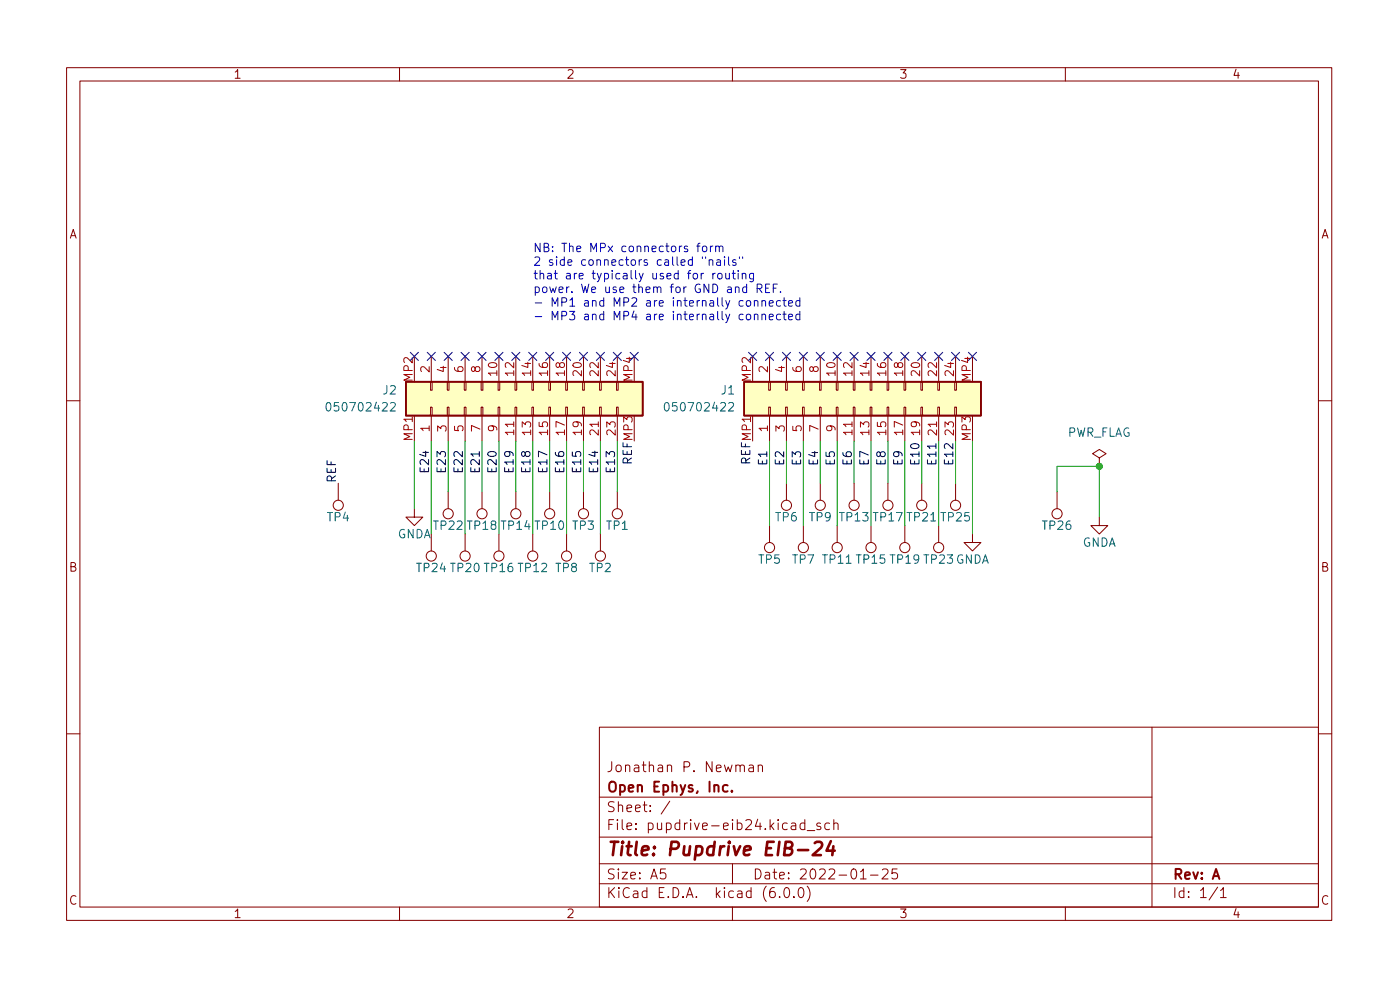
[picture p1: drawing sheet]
<svg xmlns="http://www.w3.org/2000/svg" width="210mm" height="148mm" viewBox="0 0 210 148" stroke-linecap="round" stroke-linejoin="round" font-family="sans-serif">
<g fill="none" stroke="#840000" stroke-width=".15">
<path d="M10 10.2h190v128h-190zM12 12.2h186v124h-186zM60 10.2v2M110 10.2v2M160 10.2v2M62.2 53.5v3.8M64.6 57.3h.3v1.3h-.3zM64.8 53.5v3.8M67.2 57.3h.2v1.3h-.2zM67.3 53.5v3.8M69.7 57.3h.3v1.3h-.3zM69.8 53.5v3.8"/>
<path d="M72.3 57.3h.2v1.3h-.2zM72.4 53.5v3.8M74.8 57.3h.3v1.3h-.3zM74.9 53.5v3.8M77.3 57.3h.3v1.3h-.3zM77.5 53.5v3.8M79.9 57.3h.2v1.3h-.2zM80 53.5v3.8M82.4 57.3h.3v1.3h-.3zM82.5 53.5v3.8M85 57.3h.2v1.3h-.2zM85.1 53.5v3.8"/>
<path d="M87.5 57.3h.3v1.3h-.3zM87.6 53.5v3.8M90 57.3h.3v1.3h-.3zM90.2 53.5v3.8M92.6 57.3h.2v1.3h-.2zM92.7 53.5v3.8M95.2 53.5v3.8M113 53.5v3.8M115.4 57.3h.3v1.3h-.3zM115.6 53.5v3.8M118 57.3h.2v1.3h-.2zM118.1 53.5v3.8"/>
<path d="M120.5 57.3h.3v1.3h-.3zM120.6 53.5v3.8M123.1 57.3h.2v1.3h-.2zM123.2 53.5v3.8M125.6 57.3h.3v1.3h-.3zM125.7 53.5v3.8M128.1 57.3h.3v1.3h-.3zM128.3 53.5v3.8M130.7 57.3h.2v1.3h-.2zM130.8 53.5v3.8M133.2 57.3h.3v1.3h-.3zM133.3 53.5v3.8"/>
<path d="M135.8 57.3h.2v1.3h-.2zM135.9 53.5v3.8M138.3 57.3h.3v1.3h-.3zM138.4 53.5v3.8M140.8 57.3h.3v1.3h-.3zM141 53.5v3.8M143.4 57.3h.2v1.3h-.2zM143.5 53.5v3.8M146 53.5v3.8M10 60.2h2M50.8 72.6v2.5M62.2 76.4v1.2h-1.2l1.2 1.3 1.3-1.3h-1.3"/>
<path d="M62.2 62.4v3.8M64.6 61.1h.3v1.3h-.3zM64.8 62.4v3.8M67.2 61.1h.2v1.3h-.2zM67.3 62.4v3.8M67.3 73.8v2.6M69.7 61.1h.3v1.3h-.3zM69.8 62.4v3.8M72.3 61.1h.2v1.3h-.2zM72.4 62.4v3.8M72.4 73.8v2.6M74.8 61.1h.3v1.3h-.3z"/>
<path d="M74.9 62.4v3.8M77.3 61.1h.3v1.3h-.3zM77.5 62.4v3.8M77.5 73.8v2.6M79.9 61.1h.2v1.3h-.2zM80 62.4v3.8M82.4 61.1h.3v1.3h-.3zM82.5 62.4v3.8M82.5 73.8v2.6M85 61.1h.2v1.3h-.2zM85.1 62.4v3.8M87.5 61.1h.3v1.3h-.3z"/>
<path d="M87.6 62.4v3.8M87.6 73.8v2.6M90 61.1h.3v1.3h-.3zM90.2 62.4v3.8M92.6 61.1h.2v1.3h-.2zM92.7 62.4v3.8M92.7 73.8v2.6M95.2 62.4v3.8M113 62.4v3.8M115.4 61.1h.3v1.3h-.3zM115.6 62.4v3.8M115.6 78.9v2.5"/>
<path d="M118 61.1h.2v1.3h-.2zM118.1 62.4v3.8M118.1 72.6v2.5M120.5 61.1h.3v1.3h-.3zM120.6 62.4v3.8M120.6 78.9v2.5M123.1 61.1h.2v1.3h-.2zM123.2 62.4v3.8M123.2 72.6v2.5M125.6 61.1h.3v1.3h-.3zM125.7 62.4v3.8M125.7 78.9v2.5"/>
<path d="M128.1 61.1h.3v1.3h-.3zM128.3 62.4v3.8M128.3 72.6v2.5M130.7 61.1h.2v1.3h-.2zM130.8 62.4v3.8M130.8 78.9v2.5M133.2 61.1h.3v1.3h-.3zM133.3 62.4v3.8M133.3 72.6v2.5M135.8 61.1h.2v1.3h-.2zM135.9 62.4v3.8M135.9 78.9v2.5"/>
<path d="M138.3 61.1h.3v1.3h-.3zM138.4 62.4v3.8M138.4 72.6v2.5M140.8 61.1h.3v1.3h-.3zM141 62.4v3.8M141 78.9v2.5M143.4 61.1h.2v1.3h-.2zM143.5 62.4v3.8M143.5 72.6v2.5M146 62.4v3.8M158.7 73.8v2.6M165.1 68.7l-1-.6 1-.6 1 .6-1 .6v1.3"/>
<path d="M165.1 70h.1M165.1 77.6v1.3h-1.3l1.3 1.3 1.3-1.3h-1.3M198 60.2h2M64.8 80.2v2.5M69.8 80.2v2.5M74.9 80.2v2.5M80 80.2v2.5M85.1 80.2v2.5M90.2 80.2v2.5M146 80.2v1.2h-1.2l1.2 1.3 1.3-1.3h-1.3M10 110.2h2M90 119.7h83"/>
<path d="M90 109.2h108v27h-108zM111.2 115.1l.2-.3 .3 .1 .1 .9M112.5 114.9h.6l.1 .9M113.2 115.2l-.5 .1a.29 .29 0 0 0-.3 .3 .29 .29 0 0 0 .3 .2h.5M113.9 115a.37 .37 0 0 1 .6 .1v.7M113.9 114.8v1M173 109.2v27M198 110.2h2M60 136.2v2M90 132.7h108M90 129.7h108M90 125.7h83"/>
<path d="M99.9 130.4h-.7v.8l.2-.2 .5 .1 .1 .2-.1 .5-.2 .1h-.3l-.2-.1M100.6 120.3l-1.3 1.9M110 136.2v2M110 129.7v3M117.1 134.6v.1M117.9 133.3l.3-.1a.94 .94 0 0 1 0 1.5h-.1a1 1 0 0 1-.2-1.4zM119.2 134.6v.1M120.1 133.3l.3-.1a.94 .94 0 0 1 0 1.5h-.2a1 1 0 0 1-.1-1.4zM120.9 123.6l-.5-.1-.2 .3v.5l.1 .2h.6M120.9 123v1.5M121.2 133a1.72 1.72 0 0 1 0 2.3M121.2 124.7h1.2"/>
<path d="M123.2 123.6l-.3-.1-.2 .3v.2l.5 .1v.4h-.5M124.6 123.6l-.4-.1-.3 .3v.5l.1 .2h.6M125.2 123.7a.37 .37 0 0 1 .7 .1v.7M125.2 123v1.5M129.2 131.9h.9M130.7 131.4h1.2M132.5 130.6l.2-.2 .5 .1a.41 .41 0 0 1 .1 .6l-.9 .8h1M134.7 130.4h-.7l-.1 .8 .3-.2 .5 .1 .1 .2-.1 .5-.2 .1h-.3l-.3-.1M160 136.2v2M182.9 133.2l-1.3 1.9M183.3 133.7l.4-.5v1.5M183.3 134.7h.9"/>
<circle cx="50.8" cy="75.9" r=".76"/>
<circle cx="67.3" cy="77.1" r=".76"/>
<circle cx="72.4" cy="77.1" r=".76"/>
<circle cx="77.5" cy="77.1" r=".76"/>
<circle cx="82.5" cy="77.1" r=".76"/>
<circle cx="87.6" cy="77.1" r=".76"/>
<circle cx="92.7" cy="77.1" r=".76"/>
<circle cx="118.1" cy="75.9" r=".76"/>
<circle cx="123.2" cy="75.9" r=".76"/>
<circle cx="128.3" cy="75.9" r=".76"/>
<circle cx="133.3" cy="75.9" r=".76"/>
<circle cx="138.4" cy="75.9" r=".76"/>
<circle cx="143.5" cy="75.9" r=".76"/>
<circle cx="158.7" cy="77.1" r=".76"/>
<circle cx="64.8" cy="83.5" r=".76"/>
<circle cx="69.8" cy="83.5" r=".76"/>
<circle cx="74.9" cy="83.5" r=".76"/>
<circle cx="80" cy="83.5" r=".76"/>
<circle cx="85.1" cy="83.5" r=".76"/>
<circle cx="90.2" cy="83.5" r=".76"/>
<circle cx="115.6" cy="82.2" r=".76"/>
<circle cx="120.6" cy="82.2" r=".76"/>
<circle cx="125.7" cy="82.2" r=".76"/>
<circle cx="130.8" cy="82.2" r=".76"/>
<circle cx="135.9" cy="82.2" r=".76"/>
<circle cx="141" cy="82.2" r=".76"/>
</g>
<path d="M119.9 127.6h1.5M122.4 126.6l.3-.2h.4a.45 .45 0 0 1 .4 .5l-.2 .3-1.3 1.2h1.3M124.8 126.3l-.7 1.4h1.3M125.2 127l-.2 1.4" fill="none" stroke="#840000" stroke-width=".4"/>
<path d="M109.3 117.9l-.5-.1-.2 .3v.5l.1 .2h.6M109.9 118.7v.1" fill="none" stroke="#840000" stroke-width=".3"/>
<g fill="#ffffc2" stroke="#ffffc2" stroke-width=".15">
<path d="M61 57.3h35.5v5.1h-35.5z"/>
<path d="M111.8 57.3h35.5v5.1h-35.5z"/>
</g>
<path d="M61 57.3h35.5v5.1h-35.5zM111.8 57.3h35.5v5.1h-35.5z" fill="none" stroke="#840000" stroke-width=".25"/>
<path d="M49.1 60.5l.2-.1a.69 .69 0 0 1 .5 .6 .69 .69 0 0 1-.3 .6l-.1 .1a.69 .69 0 0 1-.5-.5 .69 .69 0 0 1 .2-.7zM58.6 60.5l.5-.1 .2 .1 .1 .3-.8 .9h.8M99.9 60.5l.2-.1a.69 .69 0 0 1 .5 .6 .69 .69 0 0 1-.3 .6l-.1 .1a.69 .69 0 0 1-.5-.5 .69 .69 0 0 1 .2-.7zM109.4 60.5l.5-.1 .2 .1 .1 .3-.8 .9h.8" fill="none" stroke="#006464" stroke-width=".15"/>
<g fill="none" stroke="#0000c2" stroke-width=".15">
<path d="M104.6 36.9h.5M105.1 36.5l-.3 .2v1.1M105.5 38.6v.2M105.6 37l.3-.1 .3 .3v.3l-.3 .3-.3-.1-.1-.2v-.3zM106 38.6v.2M106.5 39.1l.2-.1h.3l.1 .8M106.5 39v.8M106.7 36.9v.9M107.1 36.9l-.3 .1-.1 .2M107.5 37.1l.2-.2 .3 .1v.8M107.5 36.9v.9M107.7 39h.4l.1 .8"/>
<path d="M108 37.1l.2-.2 .3 .1 .1 .8M108.2 39.3h-.4a.25 .25 0 0 0-.2 .3 .25 .25 0 0 0 .2 .2h.4M108.8 38.6v.1M108.8 39v.8M109.4 38.6v1.1l.2 .1M110.5 39h-.3l-.2 .2 .1 .1 .4 .2v.3h-.5M111.1 38.6v.2M111.5 38.6v.2M107.1 41v.9M107.4 41l-.2 .1-.1 .2M107.8 41.2l.2-.2 .4 .2v.4l-.1 .2-.3 .1-.2-.1zM109 41l.1 .8 .3 .1 .1-.1"/>
<path d="M109.5 41v.9M110 41h.4M110.1 40.6v1.1l.3 .2M110.9 40.6v.1M110.9 41v.9M111.5 41.2l.2-.2 .3 .1v.8M111.5 41v.9M112.1 43.1h-.3l-.3 .2v.4l.2 .2h.4M112.1 42.7v1.2M112.2 45.2l.3-.1 .2 .3v.3l-.2 .3-.3-.1-.1-.2v-.3zM112.2 47.2h.3l.2 .2v.4l-.2 .2h-.3l-.1-.2v-.4zM113.2 41v1.1l-.3 .2-.3-.1"/>
<path d="M113.2 41.1l-.4-.1-.2 .3v.3l.1 .2h.5M113.3 45.2l.2-.1 .3 .1v.8M113.3 47.3l.2-.1h.3v.8M113.3 45.1v.9M113.3 47.2v.8M113.7 43.3h.6l.1-.2v-.3l-.2-.1h-.5v1.2M114 43.3l.4 .6M114.4 45.2l.2-.1 .3 .1 .1 .8M114.4 47.3l.2-.1h.3l.1 .8M114.4 45.1v.9M114.4 47.2v.8M115 43.3h.4"/>
<path d="M115.5 45.5l.6-.1v-.2l-.4-.1-.2 .2 .1 .6h.5M115.5 47.6l.6-.1v-.3h-.4l-.2 .1 .1 .7h.5M115.6 42.7h-.6v1.2h.6M116.1 43.3h.5M116.7 42.7h-.6v1.2M117.2 43.8v.1M117.2 45.2l-.3-.1-.3 .3v.3l.1 .2h.5M117.2 47.2h-.3l-.3 .2v.4l.1 .2h.5M117.6 45.1h.5M117.6 47.2h.5M117.8 44.7v1.1l.3 .2M117.8 46.7v1.1l.3 .2"/>
<path d="M118.4 45.5l.6-.1v-.2l-.4-.1-.2 .2 .1 .6h.5M118.4 47.6l.6-.1v-.3h-.4l-.2 .1 .1 .7h.5M120.1 45.2l-.3-.1-.3 .3v.3l.1 .2h.5M120.1 47.2h-.3l-.3 .2v.4l.1 .2h.5M120.1 44.7v1.3M120.1 46.7v1.3"/>
</g>
<g fill="none" stroke="#009600" stroke-width=".15">
<path d="M62.2 66.2v10.2M64.8 66.2v14M67.3 66.2v7.6M69.8 66.2v14M72.4 66.2v7.6M74.9 66.2v14M77.5 66.2v7.6M80 66.2v14M82.5 66.2v7.6M85.1 66.2v14M87.6 66.2v7.6M90.2 66.2v14"/>
<path d="M92.7 66.2v7.6M115.6 66.2v12.7M118.1 66.2v6.4M120.6 66.2v12.7M123.2 66.2v6.4M125.7 66.2v12.7M128.3 66.2v6.4M130.8 66.2v12.7M133.3 66.2v6.4M135.9 66.2v12.7M138.4 66.2v6.4M141 66.2v12.7"/>
<path d="M143.5 66.2v6.4M146 66.2v14M158.7 73.8v-3.8h6.4v7.6"/>
</g>
<g fill="none" stroke="#000084" stroke-width=".15">
<path d="M61.6 52.9l1.2 1.2M62.8 52.9l-1.2 1.2M64.2 52.9l1.2 1.2M65.4 52.9l-1.2 1.2M66.7 52.9l1.2 1.2M67.9 52.9l-1.2 1.2M69.2 52.9l1.3 1.2M70.5 52.9l-1.3 1.2M71.8 52.9l1.2 1.2M73 52.9l-1.2 1.2M74.3 52.9l1.2 1.2M75.5 52.9l-1.2 1.2"/>
<path d="M76.9 52.9l1.2 1.2M78.1 52.9l-1.2 1.2M79.4 52.9l1.2 1.2M80.6 52.9l-1.2 1.2M81.9 52.9l1.3 1.2M83.2 52.9l-1.3 1.2M84.5 52.9l1.2 1.2M85.7 52.9l-1.2 1.2M87 52.9l1.2 1.2M88.2 52.9l-1.2 1.2M89.6 52.9l1.2 1.2M90.8 52.9l-1.2 1.2"/>
<path d="M92.1 52.9l1.2 1.2M93.3 52.9l-1.2 1.2M94.6 52.9l1.3 1.2M95.9 52.9l-1.3 1.2M112.4 52.9l1.2 1.2M113.6 52.9l-1.2 1.2M115 52.9l1.2 1.2M116.2 52.9l-1.2 1.2M117.5 52.9l1.2 1.2M118.7 52.9l-1.2 1.2M120 52.9l1.3 1.2M121.3 52.9l-1.3 1.2"/>
<path d="M122.6 52.9l1.2 1.2M123.8 52.9l-1.2 1.2M125.1 52.9l1.2 1.2M126.3 52.9l-1.2 1.2M127.7 52.9l1.2 1.2M128.9 52.9l-1.2 1.2M130.2 52.9l1.2 1.2M131.4 52.9l-1.2 1.2M132.7 52.9l1.3 1.2M134 52.9l-1.3 1.2M135.3 52.9l1.2 1.2M136.5 52.9l-1.2 1.2"/>
<path d="M137.8 52.9l1.2 1.2M139 52.9l-1.2 1.2M140.4 52.9l1.2 1.2M141.6 52.9l-1.2 1.2M142.9 52.9l1.2 1.2M144.1 52.9l-1.2 1.2M145.4 52.9l1.3 1.2M146.7 52.9l-1.3 1.2"/>
</g>
<circle cx="165.1" cy="70" r=".46" fill="#009600" stroke="#009600" stroke-width=".15"/>
<text font-size="2.8" fill="#840000" x="91" y="128.5">Title: Pupdrive EIB-24</text>
<g font-size="2.1" fill="#840000">
<text x="91" y="118.9">Open Ephys, Inc.</text>
<text x="91" y="115.9">Jonathan P. Newman</text>
<text x="91" y="124.6">File: pupdrive-eib24.kicad_sch</text>
<text x="91" y="121.9">Sheet: /</text>
<text x="91" y="134.8">KiCad E.D.A. kicad (6.0.0)</text>
<text x="91" y="132">Size: A5</text>
<text x="113" y="132">Date: 2022-01-25</text>
<text x="176" y="132">Rev: A</text>
<text x="176" y="134.8">Id: 1/1</text>
</g>
<g font-size="1.8" fill="#840000">
<text x="35" y="11.8">1</text>
<text x="85" y="11.8">2</text>
<text x="135" y="11.8">3</text>
<text x="185" y="11.8">4</text>
<text x="10.3" y="35.8">A</text>
<text x="198.4" y="35.8">A</text>
<text x="10.3" y="85.8">B</text>
<text x="198.4" y="85.8">B</text>
<text x="10.3" y="135.8">C</text>
<text x="35" y="137.8">1</text>
<text x="85" y="137.8">2</text>
<text x="135" y="137.8">3</text>
<text x="185" y="137.8">4</text>
<text x="198.4" y="135.8">C</text>
</g>
<g font-size="1.8" fill="#0000c2">
<text x="80" y="37.8">NB: The MPx connectors form</text>
<text x="80" y="39.9">2 side connectors called &quot;nails&quot;</text>
<text x="80" y="41.9">that are typically used for routing</text>
<text x="80" y="44">power. We use them for GND and REF.</text>
<text x="80" y="46">- MP1 and MP2 are internally connected</text>
<text x="80" y="48.1">- MP3 and MP4 are internally connected</text>
</g>
<g font-size="1.8" fill="#006464">
<text x="57.5" y="59.2">J2</text>
<text x="108.3" y="59.2">J1</text>
<text x="49.7" y="61.8">050702422</text>
<text x="100.5" y="61.8">050702422</text>
<text x="160.1" y="65.6">PWR_FLAG</text>
<text x="49.2" y="78.3">TP4</text>
<text x="59.6" y="80.8">GNDA</text>
<text x="65.2" y="79.5">TP22</text>
<text x="70.3" y="79.5">TP18</text>
<text x="75.4" y="79.5">TP14</text>
<text x="80.4" y="79.5">TP10</text>
<text x="86" y="79.5">TP3</text>
<text x="91.1" y="79.5">TP1</text>
<text x="116.5" y="78.3">TP6</text>
<text x="121.6" y="78.3">TP9</text>
<text x="126.2" y="78.3">TP13</text>
<text x="131.2" y="78.3">TP17</text>
<text x="136.3" y="78.3">TP21</text>
<text x="141.4" y="78.3">TP25</text>
<text x="156.6" y="79.5">TP26</text>
<text x="162.5" y="82.1">GNDA</text>
<text x="62.7" y="85.9">TP24 TP20 TP16 TP12</text>
<text x="83.5" y="85.9">TP8</text>
<text x="88.5" y="85.9">TP2</text>
<text x="113.9" y="84.6">TP5</text>
<text x="119" y="84.6">TP7</text>
<text x="123.6" y="84.6">TP11 TP15 TP19 TP23 GNDA</text>
</g>
<g font-size="1.8" fill="#a90000">
<text x="62" y="57.2" transform="rotate(-90 62 57.2)">MP2</text>
<text x="64.5" y="55.9" transform="rotate(-90 64.5 55.9)">2</text>
<text x="67.1" y="55.9" transform="rotate(-90 67.1 55.9)">4</text>
<text x="69.6" y="55.9" transform="rotate(-90 69.6 55.9)">6</text>
<text x="72.1" y="55.9" transform="rotate(-90 72.1 55.9)">8</text>
<text x="74.7" y="56.4" transform="rotate(-90 74.7 56.4)">10</text>
<text x="77.2" y="56.4" transform="rotate(-90 77.2 56.4)">12</text>
<text x="79.8" y="56.4" transform="rotate(-90 79.8 56.4)">14</text>
<text x="82.3" y="56.4" transform="rotate(-90 82.3 56.4)">16</text>
<text x="84.8" y="56.4" transform="rotate(-90 84.8 56.4)">18</text>
<text x="87.4" y="56.4" transform="rotate(-90 87.4 56.4)">20</text>
<text x="89.9" y="56.4" transform="rotate(-90 89.9 56.4)">22</text>
<text x="92.5" y="56.4" transform="rotate(-90 92.5 56.4)">24</text>
<text x="95" y="57.2" transform="rotate(-90 95 57.2)">MP4</text>
<text x="112.8" y="57.2" transform="rotate(-90 112.8 57.2)">MP2</text>
<text x="115.3" y="55.9" transform="rotate(-90 115.3 55.9)">2</text>
<text x="117.9" y="55.9" transform="rotate(-90 117.9 55.9)">4</text>
<text x="120.4" y="55.9" transform="rotate(-90 120.4 55.9)">6</text>
<text x="122.9" y="55.9" transform="rotate(-90 122.9 55.9)">8</text>
<text x="125.5" y="56.4" transform="rotate(-90 125.5 56.4)">10</text>
<text x="128" y="56.4" transform="rotate(-90 128 56.4)">12</text>
<text x="130.6" y="56.4" transform="rotate(-90 130.6 56.4)">14</text>
<text x="133.1" y="56.4" transform="rotate(-90 133.1 56.4)">16</text>
<text x="135.6" y="56.4" transform="rotate(-90 135.6 56.4)">18</text>
<text x="138.2" y="56.4" transform="rotate(-90 138.2 56.4)">20</text>
<text x="140.7" y="56.4" transform="rotate(-90 140.7 56.4)">22</text>
<text x="143.3" y="56.4" transform="rotate(-90 143.3 56.4)">24</text>
<text x="145.8" y="57.2" transform="rotate(-90 145.8 57.2)">MP4</text>
<text x="64.5" y="64.8" transform="rotate(-90 64.5 64.8)">1</text>
<text x="67.1" y="64.8" transform="rotate(-90 67.1 64.8)">3</text>
<text x="69.6" y="64.8" transform="rotate(-90 69.6 64.8)">5</text>
<text x="72.1" y="64.8" transform="rotate(-90 72.1 64.8)">7</text>
<text x="74.7" y="64.8" transform="rotate(-90 74.7 64.8)">9</text>
<text x="77.2" y="65.3" transform="rotate(-90 77.2 65.3)">11</text>
<text x="79.8" y="65.3" transform="rotate(-90 79.8 65.3)">13</text>
<text x="82.3" y="65.3" transform="rotate(-90 82.3 65.3)">15</text>
<text x="84.8" y="65.3" transform="rotate(-90 84.8 65.3)">17</text>
<text x="87.4" y="65.3" transform="rotate(-90 87.4 65.3)">19</text>
<text x="89.9" y="65.3" transform="rotate(-90 89.9 65.3)">21</text>
<text x="92.5" y="65.3" transform="rotate(-90 92.5 65.3)">23</text>
<text x="115.3" y="64.8" transform="rotate(-90 115.3 64.8)">1</text>
<text x="117.9" y="64.8" transform="rotate(-90 117.9 64.8)">3</text>
<text x="120.4" y="64.8" transform="rotate(-90 120.4 64.8)">5</text>
<text x="122.9" y="64.8" transform="rotate(-90 122.9 64.8)">7</text>
<text x="125.5" y="64.8" transform="rotate(-90 125.5 64.8)">9</text>
<text x="128" y="65.3" transform="rotate(-90 128 65.3)">11</text>
<text x="130.6" y="65.3" transform="rotate(-90 130.6 65.3)">13</text>
<text x="133.1" y="65.3" transform="rotate(-90 133.1 65.3)">15</text>
<text x="135.6" y="65.3" transform="rotate(-90 135.6 65.3)">17</text>
<text x="138.2" y="65.3" transform="rotate(-90 138.2 65.3)">19</text>
<text x="140.7" y="65.3" transform="rotate(-90 140.7 65.3)">21</text>
<text x="143.3" y="65.3" transform="rotate(-90 143.3 65.3)">23</text>
<text x="62" y="66.1" transform="rotate(-90 62 66.1)">MP1</text>
<text x="145.8" y="66.1" transform="rotate(-90 145.8 66.1)">MP3</text>
</g>
<g font-size="1.8" fill="#0f0f0f">
<text x="64.4" y="70.6" transform="rotate(-90 64.4 70.6)">E24</text>
<text x="67" y="70.6" transform="rotate(-90 67 70.6)">E23</text>
<text x="69.5" y="70.6" transform="rotate(-90 69.5 70.6)">E22</text>
<text x="72" y="70.6" transform="rotate(-90 72 70.6)">E21</text>
<text x="74.6" y="70.6" transform="rotate(-90 74.6 70.6)">E20</text>
<text x="77.1" y="70.6" transform="rotate(-90 77.1 70.6)">E19</text>
<text x="79.7" y="70.6" transform="rotate(-90 79.7 70.6)">E18</text>
<text x="82.2" y="70.6" transform="rotate(-90 82.2 70.6)">E17</text>
<text x="84.7" y="70.6" transform="rotate(-90 84.7 70.6)">E16</text>
<text x="87.3" y="70.6" transform="rotate(-90 87.3 70.6)">E15</text>
<text x="89.8" y="70.6" transform="rotate(-90 89.8 70.6)">E14</text>
<text x="92.4" y="70.6" transform="rotate(-90 92.4 70.6)">E13</text>
<text x="94.9" y="69.7" transform="rotate(-90 94.9 69.7)">REFMP3</text>
<text x="112.7" y="69.7" transform="rotate(-90 112.7 69.7)">REFMP1</text>
<text x="115.2" y="70" transform="rotate(-90 115.2 70)">E1</text>
<text x="117.8" y="70" transform="rotate(-90 117.8 70)">E2</text>
<text x="120.3" y="70" transform="rotate(-90 120.3 70)">E3</text>
<text x="122.8" y="70" transform="rotate(-90 122.8 70)">E4</text>
<text x="125.4" y="70" transform="rotate(-90 125.4 70)">E5</text>
<text x="127.9" y="70" transform="rotate(-90 127.9 70)">E6</text>
<text x="130.5" y="70" transform="rotate(-90 130.5 70)">E7</text>
<text x="133" y="70" transform="rotate(-90 133 70)">E8</text>
<text x="135.5" y="70" transform="rotate(-90 135.5 70)">E9</text>
<text x="138.1" y="70" transform="rotate(-90 138.1 70)">E10</text>
<text x="140.6" y="70" transform="rotate(-90 140.6 70)">E11</text>
<text x="143.2" y="70" transform="rotate(-90 143.2 70)">E12</text>
<text x="50.5" y="72.6" transform="rotate(-90 50.5 72.6)">REF</text>
</g>
</svg>
